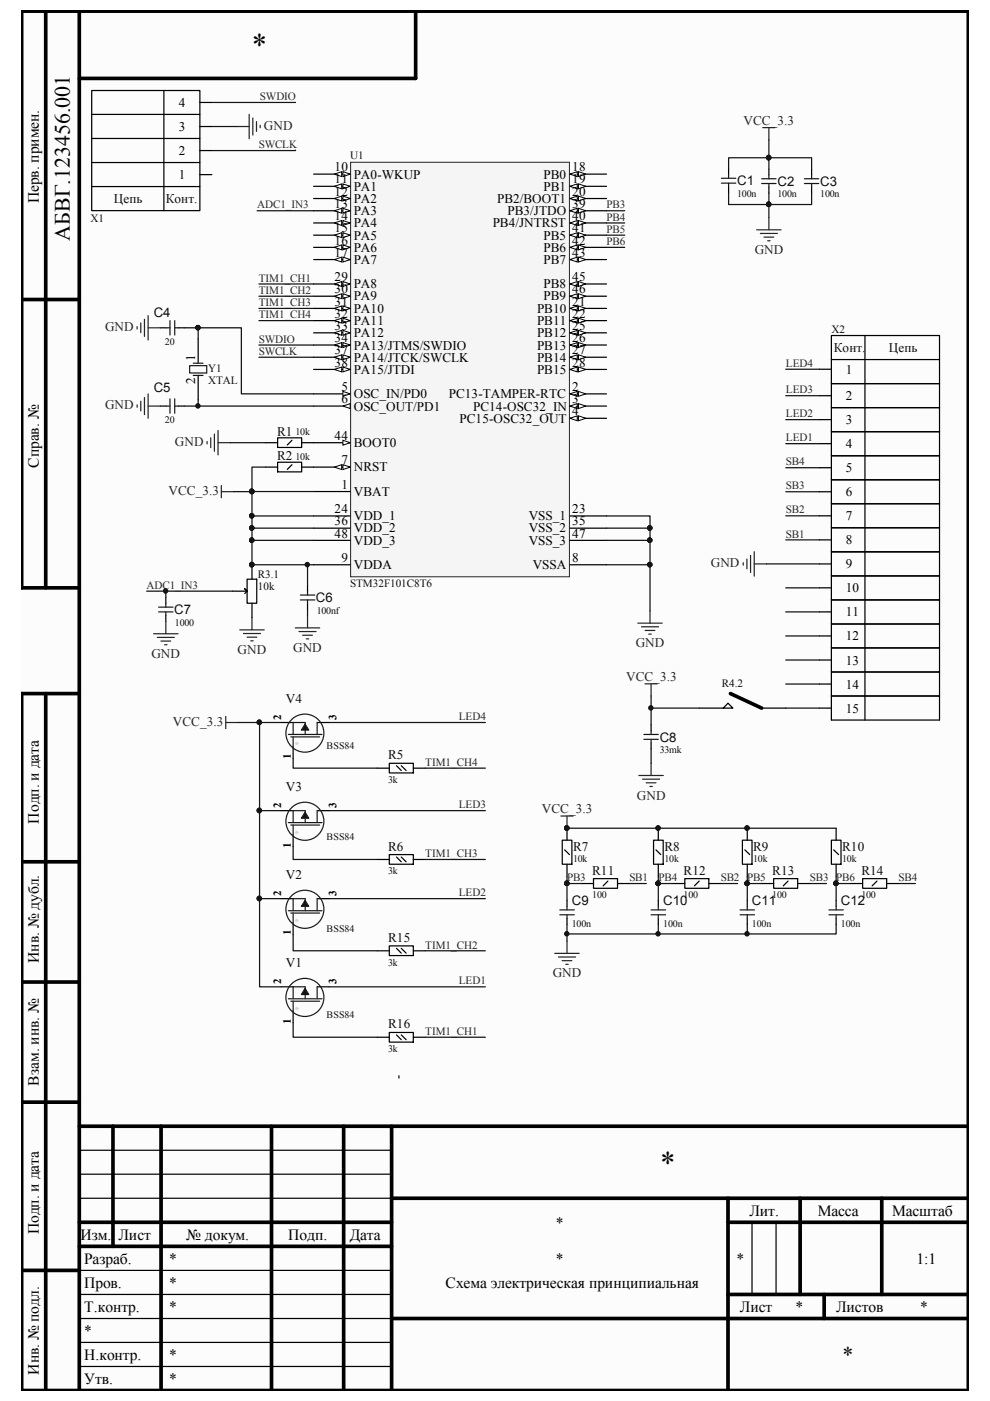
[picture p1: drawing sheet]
<svg xmlns="http://www.w3.org/2000/svg" width="210mm" height="297mm" viewBox="0 0 210 297" stroke-linecap="round" stroke-linejoin="round" font-family="sans-serif">
<path d="M4.5 2.2h201v292.7h-201z" fill="#fcfcfc"/>
<g fill="none" stroke="#000" stroke-width=".78">
<path d="M9.7 2.4v122.2M16.8 2.4v292.4M88.1 2.4v14.2h-71.3M4.6 63.5h12.2M16.8 124.6h-12.2v-122.2h200.7v291.9M9.7 147.1v147.7M16.8 147.1h-12.2v147.7h200.7M4.6 182.7h12.2M4.6 208.2h12.2M4.6 233.7h12.2M16.8 238.8h188.5M24 238.8v25.5"/>
<path d="M34.1 238.8v56M57.6 238.8v56M72.9 238.8v56M83 238.8v56M16.8 259.2h66.2M83 254.1h122.3M154.4 259.2h50.9M154.4 254.1v40.7M169.6 254.1v20.3M187 254.1v20.3M4.6 269.3h12.2M16.8 264.3h66.2"/>
<path d="M83 279.5h122.3M154.4 274.4h50.9M174.7 274.4v5.1"/>
</g>
<path d="M16.8 254.1h66.2M16.8 249h66.2M16.8 243.9h66.2M159.4 259.2v15.2M164.5 259.2v15.2M16.8 279.5h66.2M16.8 274.4h66.2M16.8 269.3h66.2M16.8 289.7h66.2M16.8 284.6h66.2" fill="none" stroke="#000" stroke-width=".26"/>
<path d="M74.4 34.5h46.3v87.8h-46.3z" fill="#f5f5f5"/>
<path d="M74.3 34.4h46.4v87.9h-46.4z" fill="none" stroke="#262626" stroke-width=".21"/>
<path d="M66.5 93.9h7.8" fill="none" stroke="#000" stroke-width=".26"/>
<path d="M72.7 93.3l1.6 .6-1.6 .5z" fill="#fcfcfc" stroke="#000" stroke-width=".21"/>
<path d="M66.5 99h7.8" fill="none" stroke="#000" stroke-width=".26"/>
<g fill="#fcfcfc" stroke="#000" stroke-width=".21">
<path d="M72.7 98.5l1.6 .5-1.6 .6z"/>
<path d="M70.9 99l1.5-.5v1.1z"/>
</g>
<path d="M66.5 83.5h7.8" fill="none" stroke="#000" stroke-width=".26"/>
<path d="M72.7 83l1.6 .5-1.6 .5z" fill="#fcfcfc" stroke="#000" stroke-width=".21"/>
<path d="M66.5 86.1h7.8" fill="none" stroke="#000" stroke-width=".26"/>
<path d="M72.7 86.1l1.6-.5v1z" fill="#fcfcfc" stroke="#000" stroke-width=".21"/>
<path d="M66.5 36.9h7.8" fill="none" stroke="#000" stroke-width=".26"/>
<g fill="#fcfcfc" stroke="#000" stroke-width=".21">
<path d="M72.7 36.4l1.6 .5-1.6 .5z"/>
<path d="M70.9 36.9l1.5-.5v1z"/>
</g>
<path d="M66.5 39.5h7.8" fill="none" stroke="#000" stroke-width=".26"/>
<g fill="#fcfcfc" stroke="#000" stroke-width=".21">
<path d="M72.7 39l1.6 .5-1.6 .5z"/>
<path d="M70.9 39.5l1.5-.5v1z"/>
</g>
<path d="M66.5 42.1h7.8" fill="none" stroke="#000" stroke-width=".26"/>
<g fill="#fcfcfc" stroke="#000" stroke-width=".21">
<path d="M72.7 41.6l1.6 .5-1.6 .5z"/>
<path d="M70.9 42.1l1.5-.5v1z"/>
</g>
<path d="M66.5 44.7h7.8" fill="none" stroke="#000" stroke-width=".26"/>
<g fill="#fcfcfc" stroke="#000" stroke-width=".21">
<path d="M72.7 44.2l1.6 .5-1.6 .5z"/>
<path d="M70.9 44.7l1.5-.5v1z"/>
</g>
<path d="M66.5 47.3h7.8" fill="none" stroke="#000" stroke-width=".26"/>
<g fill="#fcfcfc" stroke="#000" stroke-width=".21">
<path d="M72.7 46.8l1.6 .5-1.6 .5z"/>
<path d="M70.9 47.3l1.5-.5v1z"/>
</g>
<path d="M66.5 49.9h7.8" fill="none" stroke="#000" stroke-width=".26"/>
<g fill="#fcfcfc" stroke="#000" stroke-width=".21">
<path d="M72.7 49.3l1.6 .6-1.6 .5z"/>
<path d="M70.9 49.9l1.5-.6v1.1z"/>
</g>
<path d="M66.5 52.4h7.8" fill="none" stroke="#000" stroke-width=".26"/>
<g fill="#fcfcfc" stroke="#000" stroke-width=".21">
<path d="M72.7 51.9l1.6 .5-1.6 .6z"/>
<path d="M70.9 52.4l1.5-.5v1.1z"/>
</g>
<path d="M66.5 55h7.8" fill="none" stroke="#000" stroke-width=".26"/>
<g fill="#fcfcfc" stroke="#000" stroke-width=".21">
<path d="M72.7 54.5l1.6 .5-1.6 .6z"/>
<path d="M70.9 55l1.5-.5v1.1z"/>
</g>
<path d="M66.5 60.2h7.8" fill="none" stroke="#000" stroke-width=".26"/>
<g fill="#fcfcfc" stroke="#000" stroke-width=".21">
<path d="M72.7 59.7l1.6 .5-1.6 .5z"/>
<path d="M70.9 60.2l1.5-.5v1z"/>
</g>
<path d="M66.5 62.8h7.8" fill="none" stroke="#000" stroke-width=".26"/>
<g fill="#fcfcfc" stroke="#000" stroke-width=".21">
<path d="M72.7 62.3l1.6 .5-1.6 .5z"/>
<path d="M70.9 62.8l1.5-.5v1z"/>
</g>
<path d="M66.5 65.4h7.8" fill="none" stroke="#000" stroke-width=".26"/>
<g fill="#fcfcfc" stroke="#000" stroke-width=".21">
<path d="M72.7 64.9l1.6 .5-1.6 .5z"/>
<path d="M70.9 65.4l1.5-.5v1z"/>
</g>
<path d="M66.5 68h7.8" fill="none" stroke="#000" stroke-width=".26"/>
<g fill="#fcfcfc" stroke="#000" stroke-width=".21">
<path d="M72.7 67.5l1.6 .5-1.6 .5z"/>
<path d="M70.9 68l1.5-.5v1z"/>
</g>
<path d="M66.5 70.6h7.8" fill="none" stroke="#000" stroke-width=".26"/>
<g fill="#fcfcfc" stroke="#000" stroke-width=".21">
<path d="M72.7 70l1.6 .6-1.6 .5z"/>
<path d="M70.9 70.6l1.5-.6v1.1z"/>
</g>
<path d="M66.5 73.2h7.8" fill="none" stroke="#000" stroke-width=".26"/>
<g fill="#fcfcfc" stroke="#000" stroke-width=".21">
<path d="M72.7 72.6l1.6 .6-1.6 .5z"/>
<path d="M70.9 73.2l1.5-.6v1.1z"/>
</g>
<path d="M66.5 75.7h7.8" fill="none" stroke="#000" stroke-width=".26"/>
<g fill="#fcfcfc" stroke="#000" stroke-width=".21">
<path d="M72.7 75.2l1.6 .5-1.6 .6z"/>
<path d="M70.9 75.7l1.5-.5v1.1z"/>
</g>
<path d="M66.5 78.3h7.8" fill="none" stroke="#000" stroke-width=".26"/>
<g fill="#fcfcfc" stroke="#000" stroke-width=".21">
<path d="M72.7 77.8l1.6 .5-1.6 .5z"/>
<path d="M70.9 78.3l1.5-.5v1z"/>
</g>
<path d="M120.8 36.9h7.8" fill="none" stroke="#000" stroke-width=".26"/>
<g fill="#fcfcfc" stroke="#000" stroke-width=".21">
<path d="M120.8 36.9l1.6-.5v1z"/>
<path d="M122.7 36.4l1.5 .5-1.5 .5z"/>
</g>
<path d="M120.8 39.5h7.8" fill="none" stroke="#000" stroke-width=".26"/>
<g fill="#fcfcfc" stroke="#000" stroke-width=".21">
<path d="M120.8 39.5l1.6-.5v1z"/>
<path d="M122.7 39l1.5 .5-1.5 .5z"/>
</g>
<path d="M120.8 42.1h7.8" fill="none" stroke="#000" stroke-width=".26"/>
<g fill="#fcfcfc" stroke="#000" stroke-width=".21">
<path d="M120.8 42.1l1.6-.5v1z"/>
<path d="M122.7 41.6l1.5 .5-1.5 .5z"/>
</g>
<path d="M120.8 44.7h7.8" fill="none" stroke="#000" stroke-width=".26"/>
<g fill="#fcfcfc" stroke="#000" stroke-width=".21">
<path d="M120.8 44.7l1.6-.5v1z"/>
<path d="M122.7 44.2l1.5 .5-1.5 .5z"/>
</g>
<path d="M120.8 47.3h7.8" fill="none" stroke="#000" stroke-width=".26"/>
<g fill="#fcfcfc" stroke="#000" stroke-width=".21">
<path d="M120.8 47.3l1.6-.5v1z"/>
<path d="M122.7 46.8l1.5 .5-1.5 .5z"/>
</g>
<path d="M120.8 49.9h7.8" fill="none" stroke="#000" stroke-width=".26"/>
<g fill="#fcfcfc" stroke="#000" stroke-width=".21">
<path d="M120.8 49.9l1.6-.6v1.1z"/>
<path d="M122.7 49.3l1.5 .6-1.5 .5z"/>
</g>
<path d="M120.8 52.4h7.8" fill="none" stroke="#000" stroke-width=".26"/>
<g fill="#fcfcfc" stroke="#000" stroke-width=".21">
<path d="M120.8 52.4l1.6-.5v1.1z"/>
<path d="M122.7 51.9l1.5 .5-1.5 .6z"/>
</g>
<path d="M120.8 55h7.8" fill="none" stroke="#000" stroke-width=".26"/>
<g fill="#fcfcfc" stroke="#000" stroke-width=".21">
<path d="M120.8 55l1.6-.5v1.1z"/>
<path d="M122.7 54.5l1.5 .5-1.5 .6z"/>
</g>
<path d="M120.8 60.2h7.8" fill="none" stroke="#000" stroke-width=".26"/>
<g fill="#fcfcfc" stroke="#000" stroke-width=".21">
<path d="M120.8 60.2l1.6-.5v1z"/>
<path d="M122.7 59.7l1.5 .5-1.5 .5z"/>
</g>
<path d="M120.8 62.8h7.8" fill="none" stroke="#000" stroke-width=".26"/>
<g fill="#fcfcfc" stroke="#000" stroke-width=".21">
<path d="M120.8 62.8l1.6-.5v1z"/>
<path d="M122.7 62.3l1.5 .5-1.5 .5z"/>
</g>
<path d="M120.8 65.4h7.8" fill="none" stroke="#000" stroke-width=".26"/>
<g fill="#fcfcfc" stroke="#000" stroke-width=".21">
<path d="M120.8 65.4l1.6-.5v1z"/>
<path d="M122.7 64.9l1.5 .5-1.5 .5z"/>
</g>
<path d="M120.8 68h7.8" fill="none" stroke="#000" stroke-width=".26"/>
<g fill="#fcfcfc" stroke="#000" stroke-width=".21">
<path d="M120.8 68l1.6-.5v1z"/>
<path d="M122.7 67.5l1.5 .5-1.5 .5z"/>
</g>
<path d="M120.8 70.6h7.8" fill="none" stroke="#000" stroke-width=".26"/>
<g fill="#fcfcfc" stroke="#000" stroke-width=".21">
<path d="M120.8 70.6l1.6-.6v1.1z"/>
<path d="M122.7 70l1.5 .6-1.5 .5z"/>
</g>
<path d="M120.8 73.2h7.8" fill="none" stroke="#000" stroke-width=".26"/>
<g fill="#fcfcfc" stroke="#000" stroke-width=".21">
<path d="M120.8 73.2l1.6-.6v1.1z"/>
<path d="M122.7 72.6l1.5 .6-1.5 .5z"/>
</g>
<path d="M120.8 75.7h7.8" fill="none" stroke="#000" stroke-width=".26"/>
<g fill="#fcfcfc" stroke="#000" stroke-width=".21">
<path d="M120.8 75.7l1.6-.5v1.1z"/>
<path d="M122.7 75.2l1.5 .5-1.5 .6z"/>
</g>
<path d="M120.8 78.3h7.8" fill="none" stroke="#000" stroke-width=".26"/>
<g fill="#fcfcfc" stroke="#000" stroke-width=".21">
<path d="M120.8 78.3l1.6-.5v1z"/>
<path d="M122.7 77.8l1.5 .5-1.5 .5z"/>
</g>
<path d="M120.8 83.5h7.8" fill="none" stroke="#000" stroke-width=".26"/>
<g fill="#fcfcfc" stroke="#000" stroke-width=".21">
<path d="M120.8 83.5l1.6-.5v1z"/>
<path d="M122.7 83l1.5 .5-1.5 .5z"/>
</g>
<path d="M120.8 86.1h7.8" fill="none" stroke="#000" stroke-width=".26"/>
<g fill="#fcfcfc" stroke="#000" stroke-width=".21">
<path d="M120.8 86.1l1.6-.5v1z"/>
<path d="M122.7 85.6l1.5 .5-1.5 .5z"/>
</g>
<path d="M120.8 88.7h7.8" fill="none" stroke="#000" stroke-width=".26"/>
<g fill="#fcfcfc" stroke="#000" stroke-width=".21">
<path d="M120.8 88.7l1.6-.5v1z"/>
<path d="M122.7 88.2l1.5 .5-1.5 .5z"/>
</g>
<g fill="none" stroke="#000" stroke-width=".26">
<path d="M154.5 35.8v1.2M154.5 39.6v1.3M163 35.9v1.2M163 39.7v1.3M172.1 35.9v1.2M172.1 39.7v1.3M34 69.5h1.3M37.8 69.5h1.3M42 71.8v5.2M42 79.6v5.2M34 86.1h1.3M37.8 86.1h1.3"/>
<path d="M56.3 93.9h2.6M56.3 99h2.6M58.9 92.8h5.1v2.1h-5.1zM58.9 98h5.1v2h-5.1zM61.9 93.3l-1 1.1M61.9 98.5l-1 1M64 93.9h2.5M64 99h2.5M66.5 104.2h7.8M66.5 109.4h7.8M66.5 112h7.8M66.5 114.6h7.8"/>
<path d="M66.5 119.7h7.8M120.8 109.4h7.8M120.8 112h7.8M120.8 114.6h7.8M120.8 119.7h7.8M65.2 124.1v1.3M65.2 127.9v1.3M80 162.9h2.5M82.5 161.8h5.1v2.1h-5.1zM84.1 162.4l1 1M85.1 162.4l1 1M87.6 162.9h2.6"/>
<path d="M119.2 178.1h2.1v5.1h-2.1zM120.2 175.6v2.5M138.6 178.1h2v5.1h-2zM139.6 175.6v2.5M157.4 178.1h2v5.1h-2zM158.4 175.6v2.5M176.3 178.1h2v5.1h-2zM177.3 175.6v2.5M80 182.2h2.5M82.5 181.2h5.1v2h-5.1zM84.1 181.7l1 1M85.1 181.7l1 1"/>
<path d="M87.6 182.2h2.6M119.7 180.2l1 1M120.2 183.2v2.6M120.2 190.9v1.3M120.2 194.7v1.3M139.1 180.2l1 1M139.6 183.2v2.6M139.6 190.9v1.3M139.6 194.7v1.3M157.9 180.2l1.1 1M158.4 183.2v2.6M158.4 190.9v1.3"/>
<path d="M158.4 194.7v1.3M176.8 180.2l1 1M177.3 183.2v2.6M177.3 190.9v1.3M177.3 194.7v1.3M59.6 209.2h2.6M62.2 214.3v2.6M67.2 209.2h2.6M80 201.6h2.5M80 219.9h2.5M82.5 200.6h5.1v2h-5.1zM82.5 218.9h5.1v2.1h-5.1z"/>
<path d="M84.1 201.1l1 1M84.1 219.4l1 1M85.1 201.1l1 1M85.1 219.4l1 1M87.6 201.6h2.6M87.6 219.9h2.6"/>
</g>
<g fill="none" stroke="#262626" stroke-width=".26">
<path d="M161.7 27.1h2.6M163 27.1v2.5M160.4 48.7h5.2M161.2 49.5h3.6M162 50.3h2.1M162.8 51.1h.5M163 46.1v2.6M29.1 69.2v.6M29.9 68.5v2M30.6 67.7v3.6M31.4 66.9v5.2M31.4 69.5h2.6"/>
<path d="M29.1 85.8v.6M29.9 85.1v2M30.6 84.3v3.6M31.4 83.5v5.2M31.4 86.1h2.6M43.9 93.6v.5M44.7 92.8v2.1M45.5 92.1v3.6M46.2 91.3v5.1M46.2 93.9h2.6M46.9 102.9v2.6M46.9 104.2h2.6"/>
<path d="M62.6 133.1h5.2M63.4 133.9h3.6M64.2 134.7h2M64.9 135.5h.6M65.2 130.5v2.6M135.2 132.1h5.2M136 132.9h3.6M136.8 133.7h2M137.6 134.4h.5M137.8 129.5v2.6M118.9 173h2.6M120.2 173v2.6"/>
<path d="M120.2 199.5v2.6M117.6 202.1h5.2M118.4 202.9h3.6M119.2 203.7h2.1M120 204.5h.5"/>
</g>
<g fill="none" stroke="#1c1c1c" stroke-width=".26">
<path d="M153 38.8h3M153 37.8h3M154.5 37v.8M154.5 38.8v.8M161.5 38.9h3M161.5 37.9h3M163 37.1v.8M163 38.9v.8M170.6 38.9h3M170.6 37.9h3M172.1 37.1v.8M172.1 38.9v.8"/>
<path d="M35.3 69.5h.7M36 68v3M37 69.5h.8M37 68v3M40.2 77.5h3.6v1.6h-3.6zM41 79.6h2M41 77h2M35.3 86.1h.7M36 84.6v3M37 84.6v3M37 86.1h.8M63.7 127.2h3.1"/>
<path d="M63.7 126.2h3.1M65.2 125.4v.8M65.2 127.2v.7M118.7 194h3.1M118.7 192.9h3.1M120.2 192.2v.7M120.2 194v.7M138 194h3.1M138 192.9h3.1M139.6 192.2v.7M139.6 194v.7M156.9 194h3.1"/>
<path d="M156.9 192.9h3.1M158.4 192.2v.7M158.4 194v.7M175.8 194h3M175.8 192.9h3M177.3 192.2v.7M177.3 194v.7M62.2 211.8v-2.6h2.5v2.6M62.2 212.3v2"/>
</g>
<g fill="#0e0e0e" stroke="#0e0e0e" stroke-width=".21">
<circle cx="120.2" cy="175.6" r=".47"/>
<circle cx="139.5" cy="175.6" r=".47"/>
<circle cx="158.4" cy="175.6" r=".47"/>
</g>
<path d="M64.7 209.6l.8 1.3h-1.6z" fill="#151515" stroke="#1c1c1c" stroke-width=".26"/>
<g fill="none" stroke="#1c1c1c" stroke-width=".26">
<path d="M62.2 193.1v-2.6h2.5v2.6M62.2 193.6v2M61.1 211.8h7.2M61.7 212.3h6.1M67.2 209.2v2.6"/>
<circle cx="64.6" cy="211.5" r="4"/>
</g>
<path d="M59.6 190.5h2.6M62.2 195.6v2.6M67.2 190.5h2.6" fill="none" stroke="#000" stroke-width=".26"/>
<path d="M64.7 190.9l.8 1.3h-1.6z" fill="#151515" stroke="#1c1c1c" stroke-width=".26"/>
<g fill="none" stroke="#1c1c1c" stroke-width=".26">
<path d="M62.2 174.4v-2.5h2.5v2.5M62.2 174.9v2M61.1 193.1h7.2M61.7 193.6h6.1M67.2 190.5v2.6"/>
<circle cx="64.6" cy="192.8" r="4"/>
</g>
<path d="M59.6 171.9h2.6M62.2 176.9v2.6M67.2 171.9h2.6" fill="none" stroke="#000" stroke-width=".26"/>
<path d="M64.7 172.2l.8 1.3h-1.6z" fill="#151515" stroke="#1c1c1c" stroke-width=".26"/>
<g fill="none" stroke="#1c1c1c" stroke-width=".26">
<path d="M62.2 155.7v-2.5h2.5v2.5M62.2 156.2v2.1M61.1 174.4h7.2M61.7 174.9h6.1M67.2 171.9v2.5"/>
<circle cx="64.6" cy="174.1" r="4"/>
</g>
<path d="M59.6 153.2h2.6M62.2 158.3v2.5M67.2 153.2h2.6" fill="none" stroke="#000" stroke-width=".26"/>
<path d="M64.7 153.5l.8 1.3h-1.6z" fill="#151515" stroke="#1c1c1c" stroke-width=".26"/>
<g fill="none" stroke="#1c1c1c" stroke-width=".26">
<path d="M33.6 129.7h3.1M33.6 128.7h3.1M35.2 127.9v.8M35.2 129.7v.8M61.1 155.7h7.2M61.7 156.2h6.1M67.2 153.2v2.5M136.5 155.7h3.1M136.5 156.8h3.1M138 155v.7M138 156.8v.7"/>
<circle cx="64.6" cy="155.4" r="4"/>
</g>
<g fill="none" stroke="#262626" stroke-width=".26">
<path d="M50.2 26.8h2.6M52.8 24.2v5.2M53.6 25v3.6M54.4 25.8v2.1M55.2 26.6v.5M157.6 119.3v.5M158.4 118.5v2.1M159.1 117.8v3.6M159.9 117v5.1M159.9 119.6h2.6M32.6 134.4h5.1M33.3 135.1h3.7"/>
<path d="M34.1 135.9h2.1M34.9 136.7h.5M35.2 131.8v2.6M50.8 133.5h5.2M51.6 134.3h3.6M52.4 135.1h2.1M53.2 135.9h.5M53.4 130.9v2.6M47.9 151.9v2.6M47.9 153.2h2.6M136.8 145h2.5M138 145v2.6"/>
<path d="M135.5 164.4h5.1M136.2 165.2h3.7M137 166h2.1M137.8 166.7h.5M138 161.8v2.6"/>
</g>
<g fill="none" stroke="#000" stroke-width=".26">
<path d="M19.4 19.2h23v20.4h-23zM34.7 19.2v25.5M19.4 39.6v5.1h23v-5.1M19.4 34.5h23M19.4 29.4h23M19.4 24.3h23M42.4 37h2.5M42.4 31.9h2.5M42.4 26.8h2.5M42.4 21.7h2.5M173.7 78.3h2.6M176.3 76.2v-5.1h22.9v5.1"/>
<path d="M176.3 76.2h22.9v5.1h-22.9zM183.4 71.1v81.6M173.7 83.9h2.6M173.7 89h2.6M173.7 94.1h2.6M173.7 99.2h2.6M176.3 81.3h22.9v5.1h-22.9zM176.3 86.4h22.9v5.1h-22.9zM176.3 91.5h22.9v5.1h-22.9zM176.3 96.6h22.9v5.1h-22.9zM53.4 119.7v3.1M173.7 104.3h2.6"/>
<path d="M173.7 109.4h2.6M173.7 114.5h2.6M173.7 119.6h2.6M176.3 101.7h22.9v5.1h-22.9zM176.3 106.8h22.9v5.1h-22.9zM176.3 111.9h22.9v5.1h-22.9zM176.3 117h22.9v5.1h-22.9zM35.2 126.7v1.2M35.2 130.5v1.3M49.3 125.3h3.1l-.5 .6M51.9 124.8l.5 .5-.5-.5M52.4 122.8h2v5.1h-2z"/>
<path d="M53.4 127.9v3M173.7 124.6h2.6M173.7 129.7h2.6M173.7 134.8h2.6M173.7 139.9h2.6M176.3 122.1h22.9v5.1h-22.9zM176.3 127.2h22.9v5.1h-22.9zM176.3 132.3h22.9v5.1h-22.9zM176.3 137.4h22.9v5.1h-22.9zM138 153.7v1.3M138 157.5v1.3M148.2 150.1h5.1"/>
<path d="M154.4 149.1l1 1h-2.1zM161.5 150.1h5.1M173.7 145h2.6M173.7 150.1h2.6M176.3 142.5h22.9v5.1h-22.9zM176.3 147.6h22.9v5.1h-22.9zM123.3 187.3h2.5M125.8 186.3h5.1v2h-5.1zM128.9 186.8l-1 1M130.9 187.3h2.6M142.7 187.3h2.5M145.2 186.3h5.1v2h-5.1z"/>
<path d="M148.2 186.8l-1 1M150.3 187.3h2.5M161.5 187.3h2.5M164 186.3h5.1v2h-5.1zM167.1 186.8l-1 1M169.1 187.3h2.6M180.3 187.3h2.6M182.9 186.3h5.1v2h-5.1zM185.9 186.8l-1 1M188 187.3h2.5"/>
</g>
<g fill="#0e0e0e" stroke="#0e0e0e" stroke-width=".21">
<circle cx="139.5" cy="187.3" r=".47"/>
<circle cx="158.4" cy="187.3" r=".47"/>
<circle cx="177.2" cy="187.3" r=".47"/>
<circle cx="137.8" cy="111.9" r=".47"/>
<circle cx="137.8" cy="119.7" r=".47"/>
<circle cx="137.8" cy="114.5" r=".47"/>
<circle cx="53.4" cy="104.2" r=".47"/>
<circle cx="65.1" cy="119.7" r=".47"/>
<circle cx="53.4" cy="109.4" r=".47"/>
<circle cx="42" cy="86.1" r=".47"/>
<circle cx="42" cy="69.5" r=".47"/>
<circle cx="120.2" cy="187.3" r=".47"/>
<circle cx="158.4" cy="198" r=".47"/>
<circle cx="139.5" cy="198" r=".47"/>
<circle cx="120.2" cy="175.6" r=".47"/>
<circle cx="55" cy="190.5" r=".47"/>
<circle cx="55" cy="153.1" r=".47"/>
<circle cx="120.2" cy="198" r=".47"/>
<circle cx="35.1" cy="125.3" r=".47"/>
<circle cx="53.4" cy="119.7" r=".47"/>
<circle cx="163" cy="33.4" r=".47"/>
<circle cx="163" cy="43.3" r=".47"/>
<circle cx="138" cy="150.1" r=".47"/>
<circle cx="53.4" cy="111.9" r=".47"/>
<circle cx="53.4" cy="114.5" r=".47"/>
<circle cx="55" cy="171.8" r=".47"/>
</g>
<g fill="none" stroke="#0e0e0e" stroke-width=".26">
<path d="M44.9 21.7h17.8M44.9 26.8h5.3M62.7 31.8l-17.8 .1M154.5 35.8v-2.3h17.6v2.4M163 29.6v6.3M54.5 44.7h12M128.6 44.7h3.9M128.6 47.3h3.9M128.6 49.9h3.9M128.6 52.4h3.9M154.5 40.9v2.5h17.6v-2.4M163 41v5.1"/>
<path d="M39.1 69.5h2.9M42 69.5h9.2v14h15.3M42 69.5v2.3M54.9 75.7h11.6M54.9 73.2h11.6M54.9 65.4h11.6M54.9 62.8h11.6M54.9 60.2h11.6M54.9 68h11.6M166.6 78.3h7.1M39.1 86.1h27.4M42 84.8v1.3"/>
<path d="M48.8 93.9h7.5M56.3 99h-2.9v5.2M166.6 83.9h7.1M166.6 89h7.1M166.6 94.1h7.1M166.6 99.2h7.1M49.5 104.2h3.9M53.4 104.2h13.1M53.4 104.2v15.5h13.1M53.4 114.6h13.1M53.4 112h13.1M53.4 109.4h13.1"/>
<path d="M65.2 119.7v4.4M128.6 109.4h9.2v2.6M128.6 114.6h9.2M128.6 112h9.2M128.6 119.7h9.2M137.8 112v17.5M162.5 119.6h11.2M166.6 104.3h7.1M166.6 109.4h7.1M166.6 114.5h7.1M31.1 125.3h18.2M35.2 125.3v1.4"/>
<path d="M65.2 129.2v1.3M166.6 124.6h7.1M166.6 129.7h7.1M166.6 134.8h7.1M166.6 139.9h7.1M50.5 153.2h4.5M55 153.2h4.6M55 153.2v37.3M69.8 153.2h33.1M138 150.1h10.2M138 147.6v6.1M138 158.8v3"/>
<path d="M166.6 145h7.1M166.6 150.1h7.1M55 171.9h4.6M62.2 160.8v2.1h17.8M62.2 179.5v2.7h17.8M69.8 171.9h33.1M90.2 162.9h12.7M120.2 175.6h57.1M55 190.5v18.7h4.6M55 190.5h4.6M62.2 198.2v3.4h17.8M69.8 190.5h33.1"/>
<path d="M90.2 182.2h12.7M120.2 185.8v5.1M120.2 196v3.5M120.2 187.3h3.1M133.5 187.3h3.5M139.6 185.8v5.1M139.6 196v2M139.6 187.3h3.1M152.8 187.3h3.6M158.4 185.8v5.1M158.4 196v2M158.4 187.3h3.1"/>
<path d="M171.7 187.3h3.5M177.3 196v2h-57.1M177.3 185.8v5.1M177.3 187.3h3M190.5 187.3h3.6M62.2 216.9v3h17.8M69.8 209.2h33.1M90.2 201.6h12.7M90.2 219.9h12.7M84.6 228.1v.5"/>
</g>
<path d="M154.9 147.1l6.6 3" fill="none" stroke="#000" stroke-width=".78"/>
<g font-size="6.5">
<text x="53.4" y="11.7">*</text>
<text x="140" y="248.6">*</text>
</g>
<g font-size="4.7">
<text x="14.8" y="51.1" transform="rotate(-90 14.8 51.1)">АБВГ.123456.001</text>
<text x="178.6" y="288.7">*</text>
</g>
<g font-size="3.3">
<text x="8.2" y="43.1" transform="rotate(-90 8.2 43.1)">Перв. примен.</text>
<text x="8.2" y="99.2" transform="rotate(-90 8.2 99.2)">Справ. №</text>
<text x="8.2" y="174.6" transform="rotate(-90 8.2 174.6)">Подп. и дата</text>
<text x="8.2" y="204.2" transform="rotate(-90 8.2 204.2)">Инв. № дубл.</text>
<text x="8.2" y="230.2" transform="rotate(-90 8.2 230.2)">Взам. инв. №</text>
<text x="158.9" y="257.8">Лит.</text>
<text x="173.4" y="257.8">Масса</text>
<text x="189.1" y="257.8">Масштаб</text>
<text x="8.2" y="261.7" transform="rotate(-90 8.2 261.7)">Подп. и дата</text>
<text x="17.1" y="262.8">Изм.</text>
<text x="25.1" y="262.8">Лист</text>
<text x="39.5" y="262.8">№ докум.</text>
<text x="61.1" y="262.8">Подп.</text>
<text x="74.2" y="262.8">Дата</text>
<text x="117.9" y="260.3">*</text>
<text x="17.9" y="267.9">Разраб.</text>
<text x="35.9" y="267.9">*</text>
<text x="117.9" y="267.9">*</text>
<text x="156.1" y="267.9">*</text>
<text x="194.3" y="267.9">1:1</text>
<text x="17.9" y="273">Пров.</text>
<text x="35.9" y="273">*</text>
<text x="94.5" y="273">Схема электрическая принципиальная</text>
<text x="17.9" y="278.1">Т.контр.</text>
<text x="35.9" y="278.1">*</text>
<text x="156.9" y="278.1">Лист</text>
<text x="168.7" y="278.1">*</text>
<text x="177.3" y="278.1">Листов</text>
<text x="195.1" y="278.1">*</text>
<text x="17.9" y="283.2">*</text>
<text x="8.2" y="291.5" transform="rotate(-90 8.2 291.5)">Инв. № подл.</text>
<text x="17.9" y="293.4">Утв.</text>
<text x="17.9" y="288.3">Н.контр.</text>
<text x="35.9" y="288.3">*</text>
<text x="35.9" y="293.4">*</text>
</g>
<g font-size="2.8">
<text x="37.9" y="22.6">4</text>
<text x="37.9" y="27.8">3</text>
<text x="37.9" y="32.9">2</text>
<text x="37.9" y="38">1</text>
<text x="71" y="36.3">10</text>
<text x="71" y="38.9">11</text>
<text x="71" y="41.5">12</text>
<text x="75" y="37.9">PA0-WKUP</text>
<text x="75" y="40.4">PA1</text>
<text x="115.2" y="37.9">PB0</text>
<text x="115.2" y="40.4">PB1</text>
<text x="121.3" y="36.3">18</text>
<text x="121.3" y="38.9">19</text>
<text x="121.3" y="41.5">20</text>
<text x="71" y="44.1">13</text>
<text x="71" y="46.7">14</text>
<text x="75" y="43">PA2</text>
<text x="75" y="45.6">PA3</text>
<text x="105.4" y="43">PB2/BOOT1</text>
<text x="107.6" y="45.6">PB3/JTDO</text>
<text x="121.3" y="44.1">39</text>
<text x="121.3" y="46.7">40</text>
<text x="71" y="49.2">15</text>
<text x="71" y="51.8">16</text>
<text x="75" y="48.2">PA4</text>
<text x="75" y="50.8">PA5</text>
<text x="75" y="53.4">PA6</text>
<text x="104.5" y="48.2">PB4/JNTRST</text>
<text x="115.2" y="50.8">PB5</text>
<text x="115.2" y="53.4">PB6</text>
<text x="121.3" y="49.2">41</text>
<text x="121.3" y="51.8">42</text>
<text x="71" y="54.4">17</text>
<text x="71" y="59.6">29</text>
<text x="75" y="56">PA7</text>
<text x="115.2" y="56">PB7</text>
<text x="121.3" y="54.4">43</text>
<text x="121.3" y="59.6">45</text>
<text x="71" y="62.2">30</text>
<text x="71" y="64.8">31</text>
<text x="75" y="61.2">PA8</text>
<text x="75" y="63.7">PA9</text>
<text x="115.2" y="61.2">PB8</text>
<text x="115.2" y="63.7">PB9</text>
<text x="121.3" y="62.2">46</text>
<text x="121.3" y="64.8">21</text>
<text x="71" y="67.3">32</text>
<text x="71" y="70">33</text>
<text x="75" y="66.3">PA10</text>
<text x="75" y="68.9">PA11</text>
<text x="75" y="71.5">PA12</text>
<text x="113.9" y="66.3">PB10</text>
<text x="113.9" y="68.9">PB11</text>
<text x="113.9" y="71.5">PB12</text>
<text x="121.3" y="67.3">22</text>
<text x="121.3" y="70">25</text>
<text x="41.4" y="76.5" transform="rotate(-90 41.4 76.5)">1</text>
<text x="71" y="72.5">34</text>
<text x="71" y="75.1">37</text>
<text x="71" y="77.8">38</text>
<text x="75" y="74.1">PA13/JTMS/SWDIO</text>
<text x="75" y="76.7">PA14/JTCK/SWCLK</text>
<text x="113.9" y="74.1">PB13</text>
<text x="113.9" y="76.7">PB14</text>
<text x="121.3" y="72.5">26</text>
<text x="121.3" y="75.1">27</text>
<text x="121.3" y="77.8">28</text>
<text x="41.4" y="81.5" transform="rotate(-90 41.4 81.5)">2</text>
<text x="72.4" y="82.9">5</text>
<text x="75" y="79.3">PA15/JTDI</text>
<text x="113.9" y="79.3">PB15</text>
<text x="121.3" y="82.9">2</text>
<text x="179.3" y="79.2">1</text>
<text x="72.4" y="85.5">6</text>
<text x="75" y="84.4">OSC_IN/PD0</text>
<text x="75" y="87.1">OSC_OUT/PD1</text>
<text x="95.2" y="84.4">PC13-TAMPER-RTC</text>
<text x="97.5" y="89.6">PC15-OSC32_OUT</text>
<text x="100.3" y="87.1">PC14-OSC32_IN</text>
<text x="121.3" y="85.5">3</text>
<text x="121.3" y="88.1">4</text>
<text x="179.3" y="84.9">2</text>
<text x="179.3" y="89.9">3</text>
<text x="71" y="93.2">44</text>
<text x="75" y="94.8">BOOT0</text>
<text x="179.3" y="95">4</text>
<text x="72.4" y="98.4">7</text>
<text x="75" y="99.9">NRST</text>
<text x="179.3" y="100.1">5</text>
<text x="72.4" y="103.6">1</text>
<text x="75" y="105.2">VBAT</text>
<text x="179.3" y="105.2">6</text>
<text x="71" y="108.7">24</text>
<text x="71" y="111.4">36</text>
<text x="71" y="114">48</text>
<text x="75" y="110.3">VDD_1</text>
<text x="75" y="112.9">VDD_2</text>
<text x="112.1" y="110.3">VSS_1</text>
<text x="112.1" y="112.9">VSS_2</text>
<text x="121.3" y="108.7">23</text>
<text x="121.3" y="111.4">35</text>
<text x="121.3" y="114">47</text>
<text x="179.3" y="110.3">7</text>
<text x="72.4" y="119.2">9</text>
<text x="75" y="115.5">VDD_3</text>
<text x="112.1" y="115.5">VSS_3</text>
<text x="121.3" y="119.2">8</text>
<text x="179.3" y="115.4">8</text>
<text x="75" y="120.7">VDDA</text>
<text x="112.9" y="120.7">VSSA</text>
<text x="179.3" y="120.5">9</text>
<text x="179.3" y="125.6">10</text>
<text x="179.3" y="130.7">11</text>
<text x="179.3" y="135.7">12</text>
<text x="179.3" y="140.9">13</text>
<text x="179.3" y="146">14</text>
<text x="179.3" y="151.1">15</text>
</g>
<g font-size="2.8" fill="#262626">
<text x="56" y="27.5">GND</text>
<text x="157.6" y="26.4">VCC_3.3</text>
<text x="160" y="53.8">GND</text>
<text x="22.3" y="70.2">GND</text>
<text x="22.3" y="86.8">GND</text>
<text x="37.1" y="94.5">GND</text>
<text x="35.7" y="104.9">VCC_3.3</text>
<text x="150.7" y="120.3">GND</text>
<text x="134.8" y="137.2">GND</text>
<text x="32.1" y="139.5">GND</text>
<text x="50.4" y="138.6">GND</text>
<text x="62.1" y="138.2">GND</text>
<text x="132.8" y="144.4">VCC_3.3</text>
<text x="36.7" y="153.9">VCC_3.3</text>
<text x="114.9" y="172.4">VCC_3.3</text>
<text x="135" y="169.5">GND</text>
<text x="117.2" y="207.2">GND</text>
</g>
<g font-size="2.8" fill="#0e0e0e">
<text x="156.3" y="39.3">C1</text>
<text x="164.8" y="39.4">C2</text>
<text x="173.9" y="39.4">C3</text>
<text x="24.1" y="43">Цепь</text>
<text x="35.1" y="43">Конт.</text>
<text x="32.6" y="67.3">C4</text>
<text x="176.8" y="74.6">Конт.</text>
<text x="188.5" y="74.6">Цепь</text>
<text x="32.6" y="83.1">C5</text>
<text x="58.8" y="92.4">R1</text>
<text x="58.8" y="97.6">R2</text>
<text x="36.9" y="130.2">C7</text>
<text x="67" y="127.7">C6</text>
<text x="60.6" y="149">V4</text>
<text x="82.3" y="161">R5</text>
<text x="139.9" y="157.3">C8</text>
<text x="60.6" y="167.7">V3</text>
<text x="82.3" y="180.4">R6</text>
<text x="121.5" y="180.4">R7</text>
<text x="125.6" y="185.4">R11</text>
<text x="140.9" y="180.4">R8</text>
<text x="144.9" y="185.4">R12</text>
<text x="159.7" y="180.4">R9</text>
<text x="163.7" y="185.4">R13</text>
<text x="178.6" y="180.4">R10</text>
<text x="182.6" y="185.4">R14</text>
<text x="60.6" y="186.3">V2</text>
<text x="121.2" y="191.8">C9</text>
<text x="140.6" y="191.8">C10</text>
<text x="159.4" y="191.8">C11</text>
<text x="178.3" y="191.8">C12</text>
<text x="82.3" y="199.7">R15</text>
<text x="60.6" y="205">V1</text>
<text x="82.3" y="218">R16</text>
</g>
<g font-size="2.4" fill="#262626">
<text x="55.1" y="21.2">SWDIO</text>
<text x="54.9" y="31.4">SWCLK</text>
<text x="54.5" y="44.1">ADC1_IN3</text>
<text x="128.6" y="44.1">PB3</text>
<text x="128.6" y="46.8">PB4</text>
<text x="128.6" y="49.3">PB5</text>
<text x="128.6" y="51.9">PB6</text>
<text x="54.9" y="59.7">TIM1_CH1</text>
<text x="54.9" y="62.3">TIM1_CH2</text>
<text x="54.9" y="64.9">TIM1_CH3</text>
<text x="54.9" y="67.4">TIM1_CH4</text>
<text x="54.9" y="72.7">SWDIO</text>
<text x="54.9" y="75.2">SWCLK</text>
<text x="166.6" y="77.8">LED4</text>
<text x="166.6" y="83.3">LED3</text>
<text x="166.6" y="88.5">LED2</text>
<text x="166.6" y="93.6">LED1</text>
<text x="166.6" y="98.7">SB4</text>
<text x="166.6" y="103.7">SB3</text>
<text x="166.6" y="114">SB1</text>
<text x="166.6" y="108.8">SB2</text>
<text x="31.1" y="124.8">ADC1_IN3</text>
<text x="97.3" y="152.7">LED4</text>
<text x="90.2" y="162.3">TIM1_CH4</text>
<text x="97.3" y="171.4">LED3</text>
<text x="90.2" y="181.7">TIM1_CH3</text>
<text x="97.3" y="190">LED2</text>
<text x="120.2" y="186.8">PB3</text>
<text x="133.4" y="186.8">SB1</text>
<text x="139.6" y="186.8">PB4</text>
<text x="152.8" y="186.8">SB2 PB5</text>
<text x="171.7" y="186.8">SB3 PB6</text>
<text x="190.5" y="186.8">SB4</text>
<text x="90.2" y="201.1">TIM1_CH2</text>
<text x="97.3" y="208.7">LED1</text>
<text x="90.2" y="219.4">TIM1_CH1</text>
</g>
<g font-size="2.4" fill="#0e0e0e">
<text x="74.3" y="33.8">U1</text>
<text x="19.2" y="47">X1</text>
<text x="176.3" y="70.6">X2</text>
<text x="44.1" y="78.9">Y1</text>
<text x="44.1" y="81.4">XTAL</text>
<text x="54.7" y="122.5">R3.1</text>
<text x="54.7" y="125.2">10k</text>
<text x="74.3" y="124.4">STM32F101C8T6</text>
<text x="153.1" y="145.7">R4.2</text>
</g>
<g font-size="2.4">
<text x="59.6" y="152.7" transform="rotate(-90 59.6 152.7)">2</text>
<text x="71.4" y="152.7" transform="rotate(-90 71.4 152.7)">3</text>
<text x="61.6" y="161" transform="rotate(-90 61.6 161)">1</text>
<text x="59.6" y="171.3" transform="rotate(-90 59.6 171.3)">2</text>
<text x="71.4" y="171.3" transform="rotate(-90 71.4 171.3)">3</text>
<text x="61.6" y="179.7" transform="rotate(-90 61.6 179.7)">1</text>
<text x="59.6" y="190" transform="rotate(-90 59.6 190)">2</text>
<text x="71.4" y="190" transform="rotate(-90 71.4 190)">3</text>
<text x="61.6" y="198.3" transform="rotate(-90 61.6 198.3)">1</text>
<text x="59.6" y="208.7" transform="rotate(-90 59.6 208.7)">2</text>
<text x="71.4" y="208.7" transform="rotate(-90 71.4 208.7)">3</text>
<text x="61.6" y="217" transform="rotate(-90 61.6 217)">1</text>
</g>
<g font-size="2.1" fill="#0e0e0e">
<text x="156.3" y="41.8">100n</text>
<text x="164.8" y="41.9">100n</text>
<text x="173.9" y="41.9">100n</text>
<text x="35" y="73.2">20</text>
<text x="35" y="89.8">20</text>
<text x="62.7" y="92.2">10k</text>
<text x="62.7" y="97.5">10k</text>
<text x="67.1" y="130.2">100nf</text>
<text x="37.1" y="132.7">1000</text>
<text x="69.3" y="158.9">BSS84</text>
<text x="139.9" y="159.7">33mk</text>
<text x="82.3" y="166">3k</text>
<text x="69.3" y="178.2">BSS84</text>
<text x="82.3" y="185.4">3k</text>
<text x="121.5" y="182.8">10k</text>
<text x="140.9" y="182.8">10k</text>
<text x="159.7" y="182.8">10k</text>
<text x="178.6" y="182.8">10k</text>
<text x="125.6" y="190.4">100</text>
<text x="144.9" y="190.4">100</text>
<text x="163.7" y="190.4">100</text>
<text x="182.6" y="190.4">100</text>
<text x="69.3" y="197.6">BSS84</text>
<text x="121.2" y="196.5">100n</text>
<text x="140.6" y="196.5">100n</text>
<text x="159.4" y="196.5">100n</text>
<text x="178.3" y="196.5">100n</text>
<text x="82.3" y="204.8">3k</text>
<text x="69.3" y="215.9">BSS84</text>
<text x="82.3" y="223">3k</text>
</g>
<g font-size="2.1" fill="#c5c5c5">
<text x="64" y="158.3" transform="rotate(-90 64 158.3)">*</text>
<text x="64" y="177" transform="rotate(-90 64 177)">*</text>
<text x="64" y="195.6" transform="rotate(-90 64 195.6)">*</text>
<text x="64" y="214.3" transform="rotate(-90 64 214.3)">*</text>
</g>
</svg>
